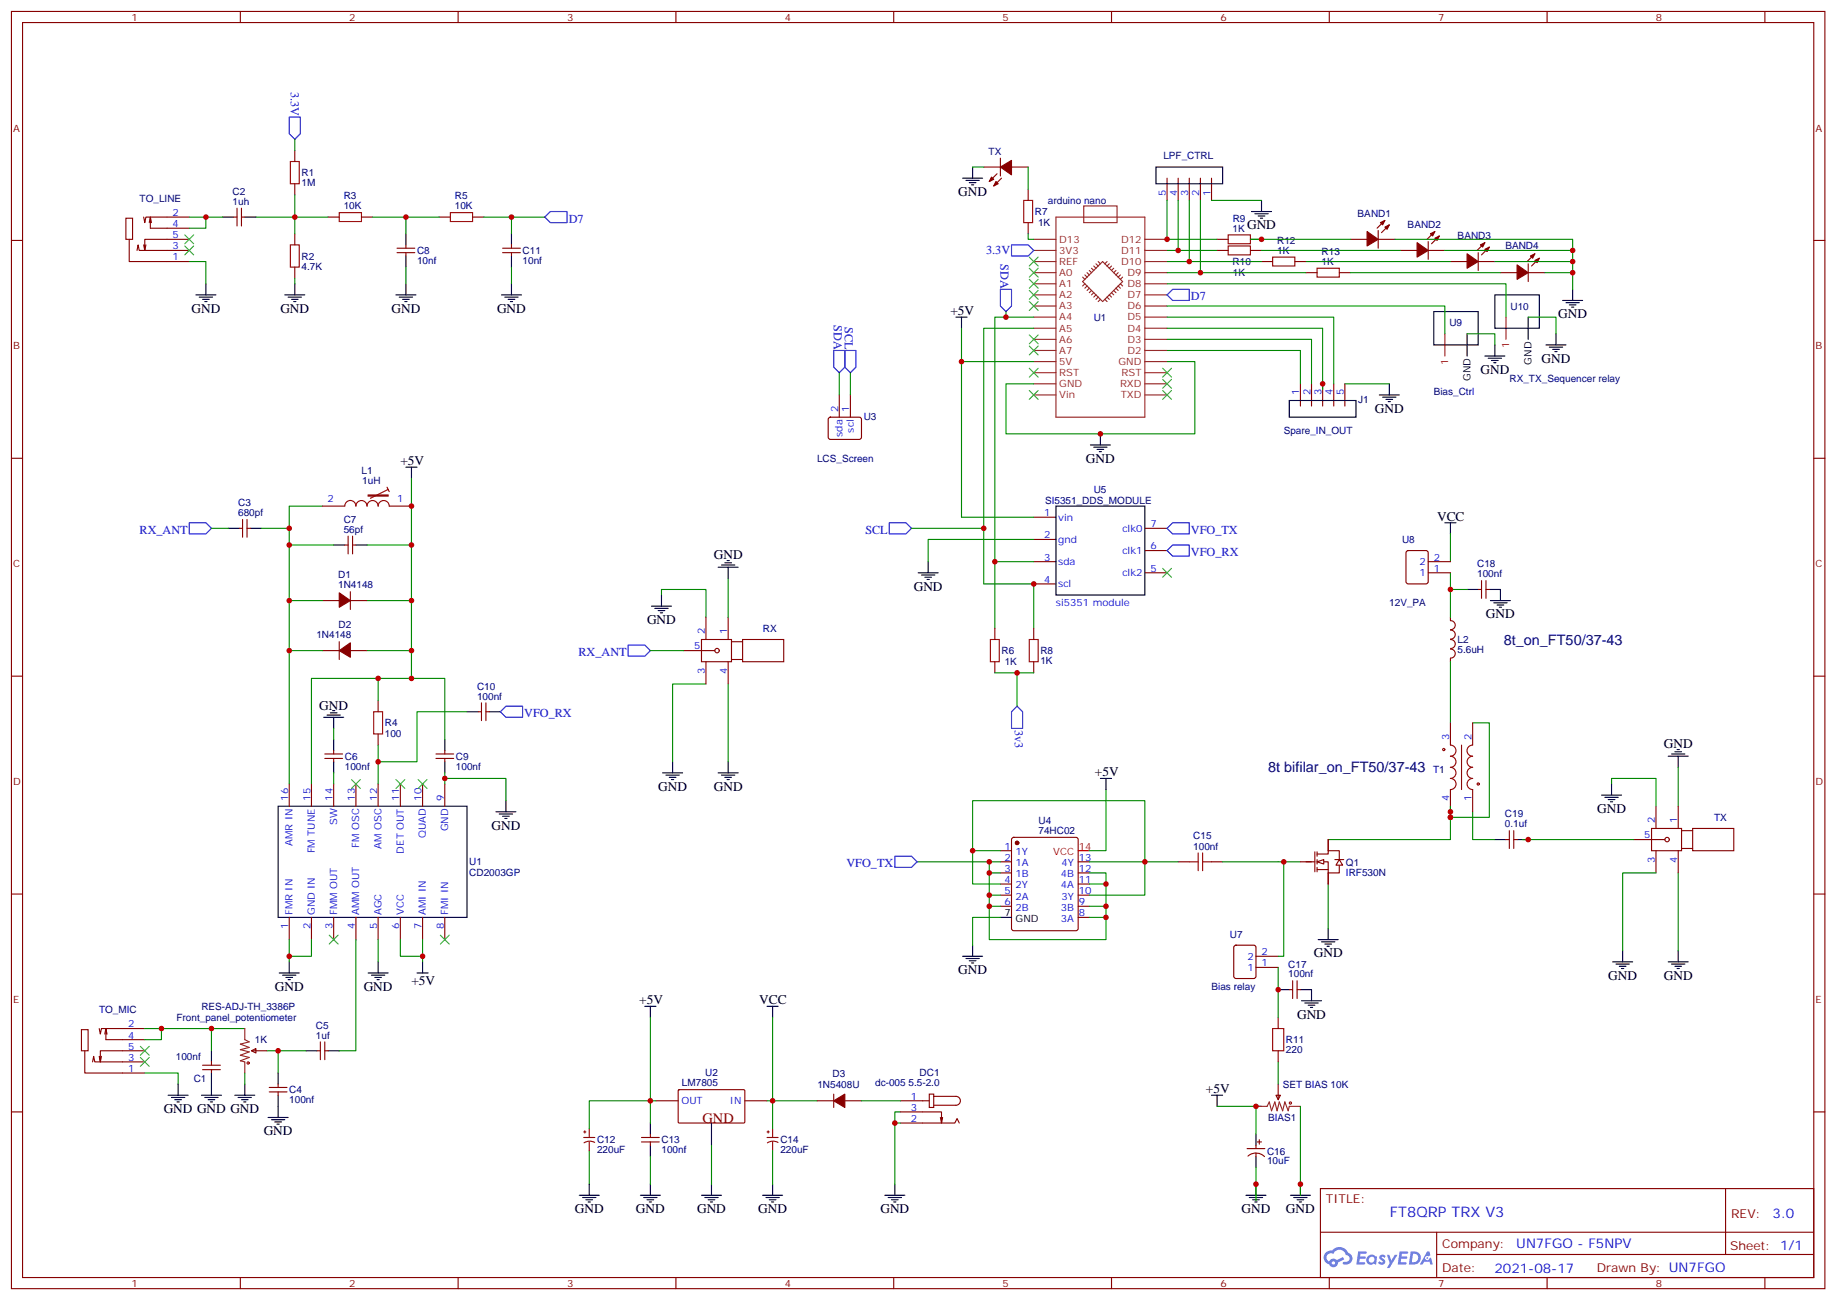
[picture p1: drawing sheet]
<svg xmlns="http://www.w3.org/2000/svg" width="583mm" height="413mm" viewBox="0 0 583 413" stroke-linecap="round" stroke-linejoin="round" font-family="sans-serif">
<g fill="none" stroke="#870000" stroke-width=".35">
<path d="M3.6 3.6h575.8v405.4h-575.8zM7.2 7.2h568.6v398.2h-568.6zM76.3 3.6v3.6M145.5 3.6v3.6M214.6 3.6v3.6M283.7 3.6v3.6M352.9 3.6v3.6M422 3.6v3.6M491.2 3.6v3.6M560.3 3.6v3.6M3.6 76.3h3.6M575.8 76.3h3.6"/>
<path d="M3.6 145.5h3.6M575.8 145.5h3.6M3.6 214.6h3.6M575.8 214.6h3.6M3.6 283.7h3.6M575.8 283.7h3.6M3.6 352.9h3.6M575.8 352.9h3.6M419.2 377.2h156.6v28.2h-156.6zM547.8 377.2v20.9M419.2 391.1h156.5M456.1 398.1h119.6"/>
<path d="M456.1 391.1v14.1M76.3 405.4v3.6M145.5 405.4v3.6M214.6 405.4v3.6M283.7 405.4v3.6M352.9 405.4v3.6M422 405.4v3.6M491.2 405.4v3.6M560.3 405.4v3.6"/>
</g>
<g fill="#5487ff">
<path d="M438.2 398.4a1.22 1.22 0 0 1 1.7 .3l-.4 .5a.47 .47 0 0 0-.3-.4 .47 .47 0 0 0-.5 .2l.1 .3a1.14 1.14 0 0 1 .8 1.7 1.14 1.14 0 0 1-1.9 0l-.2-.2 .5-.5 .7 .4a.29 .29 0 0 0 .3-.3 .29 .29 0 0 0-.2-.3 1.04 1.04 0 0 1-.6-1.7z"/>
<path d="M431.2 397.2h2.4l.3 .1-.2 .5-1.8 .1-.1 .9h1.5l.3 .3-.3 .4h-1.6l-.2 1.1h1.7l.2 .3-.2 .4h-2.6z"/>
<path d="M444.3 397.2l2.7 .1-.1 .5-1.8 .1-.2 .9h1.6l.3 .3-.4 .4h-1.6l-.1 1.1h1.7l.2 .3-.2 .4h-2.6z"/>
<path d="M453.1 397.2h.7l.3 1.2-.6 .3a.69 .69 0 0 0-1 .3 .69 .69 0 0 0 .4 1 .69 .69 0 0 0 .9-.6l.5-.3 .6 2.2h-.8l-.2-.9h-1.8l-.5 .9h-.8z"/>
<path d="M440.3 398.2h.8l.6 1.9 1.1-1.9h.9l-2.6 4.2h-.8l.9-1.5z"/>
<path d="M447.9 397.2l-.6 4.1h1.3a2.11 2.11 0 0 0 2.5-2.1 2.11 2.11 0 0 0-2.5-2zM448.6 397.9a1.43 1.43 0 0 1 1.6 1.6 1.43 1.43 0 0 1-2 1.1z"/>
<path d="M434.2 398.8a1.54 1.54 0 0 0-.1 2.1 1.54 1.54 0 0 0 2.2 .2l.6 .2 .3-2.3-.6-.3a1.49 1.49 0 0 0-2.4 .1zM434.5 399.8a.94 .94 0 0 1 1.8 0 .94 .94 0 0 1-1.8 0z"/>
<path d="M420.9 397.5a2.18 2.18 0 0 0 1.1 3.8 1.44 1.44 0 0 0 1.6 .9 1.44 1.44 0 0 0 1.2-1.5l2-1-.5-.8-1.9 1a1.47 1.47 0 0 0-2.4 .5 1.39 1.39 0 0 1-.7-2 1.39 1.39 0 0 1 2-.5 2.12 2.12 0 0 1 2.2-1.3 2.12 2.12 0 0 1 1.9 1.7 1.14 1.14 0 0 1 1.1 1.4 1.14 1.14 0 0 1-1.7 .8 .43 .43 0 0 0-.5 .3 .43 .43 0 0 0 .4 .5 1.98 1.98 0 0 0 2.5-1.2 1.98 1.98 0 0 0-1.2-2.5 3.1 3.1 0 0 0-5.3-.7l-.9 .1zM422.8 400.8a.55 .55 0 0 1 1.1 0 .55 .55 0 0 1-1.1 0z"/>
<circle cx="453.1" cy="399.3" r=".26"/>
</g>
<g fill="none" stroke="#870000" stroke-width=".35">
<path d="M93.6 47.7v3.6M93.6 58.3v3.5M370.5 56.6v7M374.1 56.6v7M377.6 56.6v7M381.1 56.6v7M384.6 56.6v7M40 69.3h2.1v6.7h-2.1zM41 76v7h19.1M43.5 79.5l.4-1.8 .3 1.8h15.9M45.6 68.9l.4 1.8 .3-1.8h13.8M46.3 77.7l-.3 1.8"/>
<path d="M47.7 68.9l-.3 1.8M48.1 70.7l-.4-1.8v3.5h12.4M60.1 76h-14.1v3.5l-.4-1.8M74.2 68.9h1M75.2 66.1v5.6M76.7 68.9h1M76.7 66.1v5.6M93.6 74.2v3.5M104.2 68.9h3.5M114.8 68.9h3.5M126 78.8h5.7M128.9 77.7v1.1"/>
<path d="M139.5 68.9h3.5M150 68.9h3.6M159.6 78.8h5.6M162.4 77.7v1.1M386.4 79.5h3.5M386.4 76h3.5M397 79.5h3.5M397 76h3.5M428.7 76h5.3M437.6 76h5.2M437.6 73.1v5.7M439.7 70l-2.5 2.4"/>
<path d="M441.1 71.4l-2.5 2.4M444.6 79.5h5.3M453.4 79.5h5.3M453.4 76.7v5.6M455.5 73.5l-2.4 2.5M457 74.9l-2.5 2.5M471.4 77l-2.5 2.5M472.8 78.4l-2.4 2.5M93.6 84.8v3.5M126 80.2h5.7M128.9 80.2v1M159.6 80.2h5.6"/>
<path d="M162.4 80.2v1M400.5 83h3.5M411.1 83h3.5M414.6 86.5h3.5M425.2 86.5h3.5M460.5 83h5.3M469.3 83h5.3M469.3 80.2v5.6M476.4 86.5h5.2M485.2 86.5h5.3M485.2 83.7v5.7M487.3 80.5l-2.5 2.5"/>
<path d="M488.7 82l-2.5 2.4M76 167.7h1M77 164.9v5.6M78.4 167.7h1.1M78.4 164.9v5.6M328.2 164.1h7M328.2 171.2h7M328.2 178.3h7M363.5 174.7h7M363.5 167.7h7M102.4 190.6h5.3M111.2 190.6h5.3"/>
<path d="M111.2 187.8v5.6M328.2 185.3h7M363.5 181.8h7M460.5 195.9v1.1M460.5 197a1.41 1.41 0 0 1 1.5 1.4 1.41 1.41 0 0 1-1.5 1.4M460.5 200a1.41 1.41 0 0 1 1.5 1.4 1.41 1.41 0 0 1-1.5 1.4M102.4 206.5h5.3M107.7 203.7v5.6M111.2 206.5h5.3M460.5 209v1M460.5 206a1.41 1.41 0 0 1 1.5 1.4 1.41 1.41 0 0 1-1.5 1.4M460.5 203a1.41 1.41 0 0 1 1.5 1.4 1.41 1.41 0 0 1-1.5 1.4"/>
<path d="M103.1 239.3h5.7M105.9 238.2v1.1M120.1 222.4v3.5M120.1 232.9v3.6M138.4 239.3h5.6M141.2 238.2v1.1M151.8 225.9h1.1M152.9 223.1v5.6M154.3 223.1v5.6M154.3 225.9h1M460.5 229.4v7.1M467.5 229.4v7.1"/>
<path d="M91.8 248.8v7.1M98.9 248.8v7.1M103.1 240.7h5.7M105.9 240.7v1.1M105.9 248.8v7.1M113 248.8v7.1M120.1 248.8v7.1M127.1 248.8v7.1M134.2 248.8v7.1M138.4 240.7h5.6M141.2 240.7v1.1M141.2 248.8v7.1"/>
<path d="M460.5 250.6v7M467.5 250.6v7M525.7 255.9v7M532.8 255.9v7M317.6 270h3.5M317.6 273.5h3.5M317.6 277h3.5M321.4 266l.4-.3h19.8l.5 .3 .2 .5v28.2l-.2 .5-.5 .2h-19.8l-.5-.3-.2-.4v-28.2zM342.3 273.5h3.5M342.3 277h3.5M374.1 273.5h3.5M384.6 273.5h3.6"/>
<path d="M412.9 273.5h4.5M417.4 270.3v6.4M418.1 273.5h3.6v3.5h3.5v-2.4M418.1 271h3.6v-1h3.5v2.8M418.1 270.3v1.4M418.1 272.8v1.4M418.1 275.3v1.4M418.1 276h3.6M421.7 266.5v3.5M421.7 277v3.6M423.8 272.8h2.8M478.1 266.5h1.1"/>
<path d="M479.2 263.6v5.7M480.6 266.5h1M480.6 263.6v5.7M518.7 266.5h9.9M524.3 262.9h9.6v7.1h-9.6zM525.7 270v7M532.8 270v7M533.9 269.3h3.5M533.9 263.6h3.5M537.4 262.9h13v7.1h-13zM91.8 291.1v7.1M98.9 291.1v7.1"/>
<path d="M105.9 291.1v7.1M113 291.1v7.1M120.1 291.1v7.1M127.1 291.1v7.1M134.2 291.1v7.1M141.2 291.1v7.1M317.6 280.6h3.5M317.6 284.1h3.5M317.6 287.6h3.5M342.3 280.6h3.5M342.3 284.1h3.5M342.3 287.6h3.5"/>
<path d="M342.3 291.1h3.5M25.9 326.8h2.1v6.7h-2.1zM26.9 333.5v7h19.1M29.4 337l.3-1.8 .4 1.8h15.9M31.5 326.4l.4 1.8 .3-1.8h13.8M32.2 335.2l-.3 1.8M33.6 326.4l-.3 1.8M34 328.2l-.4-1.8v3.6h12.4M46 333.5h-14.1v3.5l-.4-1.8M64.3 338.1h5.7M64.3 339.5h5.7M67.1 337v1.1"/>
<path d="M67.1 339.5v1M100.6 333.5h1.1M101.7 330.7v5.6M103.1 333.5h1.1M103.1 330.7v5.6M405.8 322.9v3.5M405.8 333.5v3.5M85.5 345.1h5.6M85.5 346.5h5.6M88.3 344.1v1M88.3 346.5v1.1M206.5 359.9v1.1"/>
<path d="M208.2 349.4h7.1M215.4 346l.3-.2 20.6 .1 .2 .3-.1 10-.3 .2h-20.6l-.2-.3zM236.5 349.4h7M259.4 349.4h5.3M264.7 347.2v4.3M268.2 349.4h5.3M285.9 356.4h17.2l.7-1.4 .8 1.4M285.9 352.9h13v3.5l.4-1.8M285.9 349.4h9.1M295 347.2h1.4v4.3h-1.4zM296.4 347.9h7.1a1.41 1.41 0 0 1 1.4 1.5 1.41 1.41 0 0 1-1.4 1.4h-7.1M298.6 354.6l.3 1.8"/>
<path d="M405.1 347.6h1.4l-.7 1.4zM405.8 344.1v4.9M203.7 361h5.6M203.7 362.4h5.6M206.5 362.4v1.1M395.9 364.5h5.7M396.2 366.9a3.8 3.8 0 0 1 5.3 .2M398.7 363.5v1M398.7 365.9v1.1M399.1 362.4h1.4M399.8 361.7v1.4"/>
<circle cx="529.3" cy="266.5" r=".71"/>
</g>
<g fill="none" stroke="#8c2424" stroke-width=".35">
<path d="M328.2 79.5h7M328.2 76h7M335.2 68.9h28.3v63.5h-28.3zM344.1 65.4h10.5v5.3h-10.5zM363.5 79.5h7M363.5 76h7M328.2 83h7M328.2 86.5h7M328.2 90.1h7M328.2 93.6h7M328.2 97.1h7M343.7 89.4l6.4-6.4 6.3 6.4-6.3 6.3z"/>
<path d="M343.7 87.9l.7 .8M344.4 87.2l.7 .7M344.4 90.1l-.7 .7M345.1 86.5l.7 .7M345.1 90.8l-.7 .7M345.8 85.8l.7 .7M345.8 91.5l-.7 .7M346.5 85.1l.7 .7M346.5 92.2l-.7 .7M347.2 84.4l.7 .7M347.2 92.9l-.7 .7M347.9 83.7l.8 .7"/>
<path d="M347.9 93.6l-.7 .7M348.7 83l.7 .7M348.7 94.3l-.8 .7M349.4 95l-.7 .7M350.8 95l.7 .7M351.5 94.3l.7 .7M351.5 83l-.7 .7M352.2 93.6l.7 .7M352.2 83.7l-.7 .7M352.9 92.9l.7 .7M352.9 84.4l-.7 .7M353.6 92.2l.7 .7"/>
<path d="M353.6 85.1l-.7 .7M354.3 91.5l.7 .7M354.3 85.8l-.7 .7M355 86.5l-.7 .7M355 90.8l.7 .7M355.7 90.1l.7 .7M355.7 87.2l-.7 .7M356.4 87.9l-.7 .8M363.5 83h7M363.5 86.5h7M363.5 90.1h7M363.5 93.6h7"/>
<path d="M363.5 97.1h7M328.2 100.6h7M328.2 104.2h7M328.2 107.7h7M328.2 111.2h7M328.2 114.8h7M328.2 118.3h7M363.5 100.6h7M363.5 104.2h7M363.5 107.7h7M363.5 111.2h7M363.5 114.8h7"/>
<path d="M363.5 118.3h7M328.2 121.8h7M328.2 125.3h7M363.5 121.8h7M363.5 125.3h7M398.7 351.1h3.6l.7-1.4 .7 2.8 1-2.8 .7 2.8 .8-2.8 1 2.8 .7-2.8 1.1 2.8 .3-1.4h3.6"/>
</g>
<g fill="none" stroke="#000" stroke-width=".35">
<path d="M367 53h21.2v5.3h-21.2zM70.7 68.9h3.5M77.7 68.9h3.5M128.9 74.2v3.5M162.4 74.2v3.5M397.3 67.1h6.4M398.4 67.8h4.2M399.5 68.5h2.1M400.2 69.3h.7M400.5 63.6v3.5M62.2 93.6h6.3M63.3 94.3h4.2"/>
<path d="M64.3 95h2.1M65 95.7h.7M65.4 90.1v3.5M90.4 93.6h6.4M91.5 94.3h4.2M92.5 95h2.2M93.2 95.7h.7M93.6 90.1v3.5M125.7 93.6h6.3M126.8 94.3h4.2M127.8 95h2.1M128.5 95.7h.7"/>
<path d="M128.9 81.2v3.6M128.9 90.1v3.5M159.2 93.6h6.4M160.3 94.3h4.2M161.3 95h2.1M162 95.7h.7M162.4 81.2v3.6M162.4 90.1v3.5M455.2 98.9h14.1v10.6h-14.1zM474.6 93.6h14.1v10.6h-14.1zM496.1 95.4h6.4M497.2 96.1h4.2"/>
<path d="M498.2 96.8h2.1M498.9 97.5h.7M499.3 91.8v3.6M303.5 100.6h3.5M305.3 100.6v3.6M465.8 105.9v7.1M471.4 113h6.4M472.5 113.7h4.2M473.5 114.4h2.2M474.2 115.1h.7M474.6 109.5v3.5M485.2 100.6v7.1"/>
<path d="M490.8 109.5h6.4M491.9 110.2h4.2M492.9 110.9h2.2M493.6 111.6h.7M494 105.9v3.6M349.4 137.7v3.5M128.9 148.3h3.5M130.6 148.3v3.5M346.2 141.2h6.3M347.2 141.9h4.3M348.3 142.6h2.1M349 143.3h.7"/>
<path d="M72.4 167.7h3.6M79.5 167.7h3.5M294.7 178.3v3.5M335.2 160.6h28.3v28.2h-28.3zM291.5 181.8h6.4M292.6 182.5h4.2M293.6 183.2h2.1M294.3 183.9h.7M102.8 227.6h6.3M103.8 226.9h4.3M104.9 226.2h2.1M105.6 225.5h.7"/>
<path d="M105.9 227.6v3.6M105.9 234.7v3.5M141.2 234.7v3.5M148.3 225.9h3.5M155.3 225.9h3.6M529.6 240h6.4M530.7 239.3h4.2M531.7 238.6h2.2M532.4 237.9h.8M532.8 240v3.5M88.3 255.9h60v35.2h-60zM105.9 241.8v3.5"/>
<path d="M141.2 241.8v3.5M157.4 257.6h6.4M158.5 258.3h4.2M159.6 259h2.1M160.3 259.8h.7M160.6 254.1v3.5M349.4 247.1h3.5M351.1 247.1v3.5M508.5 252.3h6.3M509.5 253h4.3M510.6 253.8h2.1M511.3 254.5h.7"/>
<path d="M511.6 248.8v3.5M474.6 266.5h3.5M481.6 266.5h3.6M308.8 300v3.5M317.6 291.1h3.5M418.5 298.2h6.4M419.6 298.9h4.2M420.6 299.6h2.1M421.7 294.7v3.5M88.7 308.8h6.3M89.7 309.5h4.2M90.8 310.2h2.1"/>
<path d="M91.5 310.9h.7M91.8 305.3v3.5M116.9 308.8h6.3M117.9 309.5h4.3M119 310.2h2.1M119.7 310.9h.7M120.1 305.3v3.5M132.4 308.8h3.5M134.2 305.3v3.5M204.7 319.4h3.5M206.5 319.4v3.5M243.5 319.4h3.6"/>
<path d="M245.3 319.4v3.5M305.6 303.5h6.4M306.7 304.2h4.2M307.7 304.9h2.1M308.4 305.6h.7M421.3 300.3h.7M512 305.3h6.3M513 306h4.3M514.1 306.7h2.1M514.8 307.4h.7M515.2 301.7v3.6M529.6 305.3h6.4"/>
<path d="M530.7 306h4.2M531.7 306.7h2.2M532.4 307.4h.8M532.8 301.7v3.6M67.1 333.5v3.5M97.1 333.5h3.5M104.2 333.5h3.5M53.4 347.6h6.3M54.4 348.3h4.3M55.5 349h2.1M56.2 349.7h.7M56.6 344.1v3.5"/>
<path d="M64 347.6h6.3M65 348.3h4.3M66.1 349h2.1M66.8 349.7h.7M67.1 340.5v7.1M85.1 354.6h6.4M86.2 355.4h4.2M87.2 356.1h2.2M87.9 356.8h.8M88.3 340.5v3.6M88.3 347.6v7M206.5 356.4v3.5"/>
<path d="M225.9 356.4v7.1M398.7 359.9v3.6M183.9 379.3h6.4M187.1 375.8v3.5M203.3 379.3h6.4M206.5 363.5v3.5M206.5 375.8v3.5M222.7 379.3h6.4M225.9 375.8v3.5M242.1 379.3h6.4M245.3 375.8v3.5M280.9 379.3h6.4"/>
<path d="M284.1 375.8v3.5M395.6 379.3h6.3M398.7 367v3.5M398.7 375.8v3.5M409.7 379.3h6.3M412.9 375.8v3.5M185 380h4.2M186 380.8h2.1M186.7 381.5h.7M204.4 380h4.2M205.4 380.8h2.1M206.1 381.5h.7"/>
<path d="M223.8 380h4.2M224.8 380.8h2.1M225.5 381.5h.7M243.2 380h4.2M244.2 380.8h2.1M244.9 381.5h.7M282 380h4.2M283 380.8h2.2M283.7 381.5h.7M396.6 380h4.3M397.7 380.8h2.1M398.4 381.5h.7"/>
<path d="M410.7 380h4.3M411.8 380.8h2.1M412.5 381.5h.7"/>
</g>
<g fill="none" stroke="#a10000" stroke-width=".35">
<path d="M92.2 51.3h2.8v7h-2.8zM92.2 77.7h2.8v7.1h-2.8zM107.7 67.5h7.1v2.8h-7.1zM143 67.5h7v2.8h-7zM389.9 74.5h7.1v2.9h-7.1zM389.9 78.1h7.1v2.8h-7.1zM404 81.6h7.1v2.8h-7.1zM418.1 85.1h7.1v2.8h-7.1zM118.6 225.9h2.9v7h-2.9zM377.6 273.5h2.8M380.4 270.7v5.6M381.8 273.5h2.8"/>
<path d="M381.8 270.7v5.6M404 326.4h3.6v7.1h-3.6z"/>
<circle cx="409.7" cy="350.1" r=".35"/>
</g>
<path d="M91.8 37.1h3.6v5.3l-1.8 1.8-1.8-1.8zM173 68.9l1.7-1.8h5.3v3.6h-5.3zM321.1 77.7h5.3l1.8 1.8-1.8 1.7h-5.3zM372.3 91.8h5.3v3.6h-5.3l-1.8-1.8zM60.1 165.9h5.3l1.7 1.8-1.7 1.7h-5.3zM370.5 167.7l1.8-1.8h5.3v3.5h-5.3zM372.3 173h5.3v3.5h-5.3l-1.8-1.8zM160.6 224.1h5.3v3.5h-5.3l-1.7-1.7zM284.1 271.7h5.3l1.7 1.8-1.7 1.8h-5.3z" fill="none" stroke="#00f" stroke-width=".35"/>
<g fill="none" stroke="#008700" stroke-width=".35">
<path d="M93.6 44.2v3.5M60.1 68.9h10.6M65.4 68.9v3.5h-5.3M81.2 68.9h23M93.6 61.8v12.4M118.3 68.9h21.2M128.9 68.9v5.3M153.6 68.9h19.4M162.4 68.9v5.3M370.5 63.6v12.4h15.9M374.1 63.6v15.9h-3.6M374.1 79.5h12.3"/>
<path d="M377.6 63.6v19.4h-7.1M381.1 63.6v22.9h-10.6M384.6 63.6h15.9M397 76h31.7M400.5 79.5h44.1M442.8 76h56.5v15.8M458.7 79.5h40.6M60.1 83h5.3v7.1M93.6 88.3v1.8M128.9 84.8v5.3M162.4 84.8v5.3M370.5 90.1h107.6v10.5"/>
<path d="M370.5 97.1h88.2v8.8M377.6 83h22.9M381.1 86.5h33.5M414.6 83h45.9M428.7 86.5h47.7M474.6 83h24.7M490.5 86.5h8.8M305.3 104.2v10.6M328.2 104.2h-15.9v81.1h15.9v14.1M328.2 100.6h-12.4v77.7M328.2 114.8h-22.9v49.3h22.9M370.5 114.8h8.8v22.9h-59.9v-15.9h8.8"/>
<path d="M465.8 105.9h8.8v3.6M485.2 100.6h8.8v5.3M130.6 151.8v63.5h-31.7v33.5M67.1 167.7h5.3M83 167.7h8.8M102.4 160.6h-10.6v88.2M328.2 178.3h-12.4v21.1M328.2 171.2h-33.5v7.1M91.8 190.6h10.6M116.5 190.6h14.1M91.8 206.5h10.6M116.5 206.5h14.1"/>
<path d="M120.1 215.3v7.1M130.6 215.3h10.6v19.4M460.5 210v19.4M105.9 231.2v3.5M120.1 236.5v12.3M148.3 225.9h-15.9v15.9h-12.3M467.5 229.4h5.3v30h-12.3M105.9 245.3v3.5M141.2 247.1h19.4v7M141.2 245.3v3.5M351.1 250.6v19.4h-5.3M460.5 255.9v10.6h-38.8"/>
<path d="M467.5 257.6v8.9h7.1M511.6 248.8v-1.7h14.1v8.8M532.8 243.5v12.4M291.1 273.5h26.5M308.8 270h8.8M314.1 273.5v14.1h3.5M314.1 277h3.5M345.8 277h5.3v21.2h-37v-10.6M345.8 273.5h28.3M388.2 273.5h24.7M483.4 266.5h35.3M525.7 277h-10.5v24.7"/>
<path d="M532.8 277v24.7M91.8 298.2v7.1M98.9 298.2v5.3h-7.1M113 298.2v35.3h-5.3M120.1 298.2v7.1M127.1 298.2v5.3h7.1M134.2 298.2v7.1M314.1 284.1h3.5M317.6 291.1h-8.8v8.9M317.6 280.6h-8.8v-26.5h54.7v30h-17.7M345.8 291.1h5.3M345.8 287.6h5.3"/>
<path d="M345.8 280.6h5.3M421.7 280.6v14.1M46 326.4h31.7M51.3 326.4v3.6h-5.3M67.1 326.4v7.1M84.8 333.5h12.3M88.3 333.5v7M206.5 322.9v26.5h1.7M245.3 322.9v35.3M405.8 337v7.1M46 340.5h10.6v3.6M206.5 356.4v-7h-19.4v8.8"/>
<path d="M243.5 349.4h15.9M273.5 349.4h12.4M284.1 356.4h1.8M285.9 352.9h-1.8v22.9M400.5 351.1h-1.8v8.8M412.9 351.1v28.2M187.1 365.2v10.6M206.5 367v8.8M225.9 363.5v12.3M245.3 365.2v10.6M398.7 370.5v10.6"/>
</g>
<g fill="#870000" stroke="#870000" stroke-width=".35">
<path d="M107.7 188.1l3.5 2.5-3.5 2.1z"/>
<path d="M107.7 206.5l3.5-2.5v4.6z"/>
<path d="M264.7 349.4l3.5-2.2v4.3z"/>
<path d="M439.7 72.1l1.4-.7-.7 1.4z"/>
<path d="M438.3 70.7l1.4-.7-.7 1.4z"/>
<path d="M434 73.5l3.6 2.5-3.6 2.1z"/>
<path d="M455.5 75.6l1.5-.7-.8 1.4z"/>
<path d="M454.1 74.2l1.4-.7-.7 1.4z"/>
<path d="M449.9 77l3.5 2.5-3.5 2.1z"/>
<path d="M471.4 79.1l1.4-.7-.7 1.4z"/>
<path d="M470 77.7l1.4-.7-.7 1.4z"/>
<path d="M465.8 80.5l3.5 2.5-3.5 2.1z"/>
<path d="M487.3 82.7l1.4-.7-.7 1.4z"/>
<path d="M485.9 81.2l1.4-.7-.7 1.5z"/>
<path d="M481.6 84.1l3.6 2.4-3.6 2.2z"/>
<circle cx="322.9" cy="267.5" r=".53"/>
</g>
<g fill="none" stroke="#3c3" stroke-width=".35">
<path d="M58.7 74.5l2.8 2.9M58.7 78.1l2.8 2.8M61.5 74.5l-2.8 2.9M61.5 78.1l-2.8 2.8M326.8 85.1l2.8 2.8M326.8 88.7l2.8 2.8M326.8 92.2l2.8 2.8M326.8 95.7l2.8 2.8M326.8 81.6l2.8 2.8M329.6 85.1l-2.8 2.8M329.6 88.7l-2.8 2.8M329.6 92.2l-2.8 2.8"/>
<path d="M329.6 95.7l-2.8 2.8M329.6 81.6l-2.8 2.8M326.8 106.3l2.8 2.8M326.8 109.8l2.8 2.8M326.8 116.9l2.8 2.8M329.6 109.8l-2.8 2.8M329.6 106.3l-2.8 2.8M329.6 116.9l-2.8 2.8M369.1 116.9l2.8 2.8M371.9 116.9l-2.8 2.8M326.8 123.9l2.8 2.9M329.6 123.9l-2.8 2.9"/>
<path d="M369.1 123.9l2.8 2.9M369.1 120.4l2.8 2.8M371.9 123.9l-2.8 2.9M371.9 120.4l-2.8 2.8M369.1 180.4l2.8 2.8M371.9 180.4l-2.8 2.8M111.6 247.4l2.8 2.8M114.4 247.4l-2.8 2.8M125.7 247.4l2.8 2.8M128.5 247.4l-2.8 2.8M132.8 247.4l2.8 2.8M135.6 247.4l-2.8 2.8"/>
<path d="M104.5 296.8l2.9 2.8M107.4 296.8l-2.9 2.8M139.8 296.8l2.8 2.8M142.6 296.8l-2.8 2.8M44.6 332.1l2.8 2.8M44.6 335.6l2.8 2.8M47.4 332.1l-2.8 2.8M47.4 335.6l-2.8 2.8"/>
</g>
<path d="M458.7 105.9v7.1M478.1 100.6v7.1M342.3 270h3.5" fill="none" stroke="#f00" stroke-width=".35"/>
<g fill="none" stroke="#900" stroke-width=".35">
<path d="M460.5 240a1.76 1.76 0 0 1 1.7 1.8 1.76 1.76 0 0 1-1.7 1.7M460.5 236.5a1.76 1.76 0 0 1 1.7 1.8 1.76 1.76 0 0 1-1.7 1.7M464 236.5v14.1M467.5 236.5a1.76 1.76 0 0 0-1.8 1.8 1.76 1.76 0 0 0 1.8 1.7M467.5 240a1.76 1.76 0 0 0-1.7 1.8 1.76 1.76 0 0 0 1.8 1.7M460.5 243.5a1.76 1.76 0 0 1 1.7 1.8 1.76 1.76 0 0 1-1.7 1.8M460.5 247.1a1.76 1.76 0 0 1 1.8 1.7 1.76 1.76 0 0 1-1.8 1.8M467.5 243.5a1.76 1.76 0 0 0-1.7 1.8 1.76 1.76 0 0 0 1.8 1.8M467.5 247.1a1.76 1.76 0 0 0-1.7 1.7 1.76 1.76 0 0 0 1.8 1.8M185.3 359.2h.7M185.7 358.9v.7M187.1 358.2v2.8"/>
<path d="M243.5 359.2h.7M243.9 358.9v.7M245.3 358.2v2.8M185.3 361h3.5M187.1 362.4v2.8M188.8 362.6l-1.7-.4-1.7 .5M243.5 361h3.6M245.3 362.4v2.8M247 362.6l-1.7-.4-1.7 .5"/>
<circle cx="458.4" cy="237.9" r=".35"/>
<circle cx="469.3" cy="248.8" r=".35"/>
</g>
<g fill="#fff" stroke="#870000" stroke-width=".35">
<path d="M425.2 272.8l1.1 1.8h-2.2z"/>
<path d="M418.1 273.5l2.2-.7v1.4z"/>
</g>
<g fill="none" stroke="#000" stroke-width=".35">
<path d="M305.6 56.6h6.4M306.7 57.3h4.2M307.7 58h2.1M308.4 58.7h.7M308.8 53v3.6M409.3 127.1h21.2v5.3h-21.2zM437.9 125.3h6.4M439 126h4.2M440 126.8h2.1M440.7 127.5h.7M441.1 121.8v3.5M105.9 173h3.6"/>
<path d="M113 173h3.5M229.1 179.3h4.2M230.1 178.6h2.1M230.8 177.9h.7M458.7 165.9h3.5M460.5 165.9v3.5M206.8 192.4h6.4M207.9 193.1h4.2M209 193.8h2.1M209.7 194.5h.7M210 188.8v3.6M228 180h6.4"/>
<path d="M231.2 180v3.6M465.8 187.1h3.5M472.8 187.1h3.6v3.5M473.2 190.6h6.3M474.2 191.3h4.3M475.3 192h2.1M476 192.7h.7M210.4 245.3h6.3M211.4 246h4.3M212.5 246.7h2.1M213.2 247.4h.7M213.5 241.8v3.5"/>
<path d="M228 245.3h6.4M229.1 246h4.2M230.1 246.7h2.1M230.8 247.4h.7M231.2 241.8v3.5M405.8 314.1h3.5M412.9 314.1h3.5v3.5M413.2 317.6h6.4M414.3 318.3h4.2M415.3 319h2.1M416 319.7h.7M74.5 347.6h6.4"/>
<path d="M75.6 348.3h4.2M76.7 349h2.1M77.4 349.7h.7M77.7 344.1v3.5M384.6 347.6h3.6M386.4 347.6v3.5"/>
</g>
<g fill="none" stroke="#008700" stroke-width=".35">
<path d="M308.8 53h3.5M326.4 53v7.1M326.4 74.2v1.8h1.8M319.4 98.9v1.7M266.5 118.3v7M270 118.3v7M370.5 111.2h42.4v10.6M370.5 107.7h45.9v14.1M370.5 104.2h49.4v19.4M370.5 100.6h52.9v21.2M427 121.8h14.1M91.8 173h14.1"/>
<path d="M116.5 173h14.1M289.4 167.7h22.9M460.5 169.4v8.9M210 188.8v-1.7h14.1v8.8M231.2 183.6v12.3M460.5 181.8v14.1M460.5 187.1h5.3M206.5 206.5h10.6M224.1 217.1h-10.6v24.7M231.2 217.1v24.7M315.8 213.5h12.4M322.9 213.5v10.6"/>
<path d="M407.6 273.5v30h-1.8M405.8 307v15.9M77.7 340.5v3.6M386.4 351.1h12.3"/>
</g>
<g fill="none" stroke="#a10000" stroke-width=".35">
<path d="M325 63.6h2.8v7.1h-2.8zM314.4 203h2.9v7h-2.9zM326.8 203h2.8v7h-2.8z"/>
<circle cx="78.8" cy="337.4" r=".35"/>
</g>
<g fill="none" stroke="#870000" stroke-width=".35">
<path d="M312.3 53h5.3M316.5 55.1l-2.4 2.5M317.6 50.2v5.6M318 56.6l-2.5 2.4M321.1 53h5.3M326.4 60.1v3.5M326.4 70.7v3.5M266.5 125.3v7.1M270 125.3v7.1M412.9 121.8v7.1M416.4 121.8v7.1M419.9 121.8v7.1"/>
<path d="M423.4 121.8v7.1M427 121.8v7.1M102.4 160.6h7.1M109.5 173h1M110.5 170.1v5.7M111.9 170.1v5.7M111.9 173h1.1M123.6 160.6h7M453.4 178.3h7.1M224.1 195.9v7.1M231.2 195.9v7.1M315.8 199.4v3.6"/>
<path d="M328.2 199.4v3.6M453.4 181.8h7.1M469.3 187.1h1.1M470.4 184.3v5.6M471.8 184.3v5.6M471.8 187.1h1M217.1 206.5h9.8M222.7 203h9.5v7h-9.5zM224.1 210v7.1M231.2 210v7.1M232.2 209.3h3.6M232.2 203.7h3.6"/>
<path d="M235.8 203h13v7h-13zM315.8 210v3.5M328.2 210v3.5M398.7 307h7.1M398.7 303.5h7.1M409.3 314.1h1.1M410.4 311.3v5.6M411.8 311.3v5.6M411.8 314.1h1.1M79.8 333.5l1.4-.7v1.4zM79.8 333.5h5"/>
<circle cx="227.6" cy="206.5" r=".71"/>
</g>
<path d="M317.6 91.8h3.5v5.3l-1.7 1.8-1.8-1.8zM264.7 111.2h3.5v5.3l-1.7 1.8-1.8-1.8zM268.2 111.2h3.5v5.3l-1.7 1.8-1.8-1.8zM282.3 165.9h5.3l1.8 1.8-1.8 1.7h-5.3zM199.4 204.7h5.3l1.8 1.8-1.8 1.7h-5.3zM322.9 224.1l1.8 1.8v5.3h-3.6v-5.3z" fill="none" stroke="#00f" stroke-width=".35"/>
<path d="M263.2 132.6l.4-.2 9.5 .1 .4 .6-.1 5.9-.6 .5-9.4-.1-.5-.7v-5.6zM446.6 174.9l.5-.2h5.6l.7 .5v9.4l-.4 .7h-5.9l-.7-.4v-9.5zM391.9 300.2l.5-.2h5.6l.7 .4v9.4l-.4 .7-5.9 .1-.7-.5v-9.4z" fill="none" stroke="#600" stroke-width=".35"/>
<g fill="#870000" stroke="#870000" stroke-width=".35">
<path d="M314.8 56.2l.7 .7-1.4 .7z"/>
<path d="M316.2 57.6l.7 .7-1.4 .7z"/>
<path d="M317.6 53l3.5-2.1v4.6z"/>
</g>
<path d="M77.7 326.4v3.6l1.4 .7-2.8 .7 2.8 1-2.8 .7 2.8 .7-2.8 1.1 2.8 .7-2.8 1.1 1.4 .3v3.5" fill="none" stroke="#8c2424" stroke-width=".35"/>
<path d="M116.9 157.1h6.3v.3h-6.3zM122.9 154.6l.7 1.4M123.2 155.3l-5.6 2.9M109.5 160.6a1.76 1.76 0 0 1 1.8-1.8 1.76 1.76 0 0 1 1.7 1.8M113 160.6a1.76 1.76 0 0 1 1.8-1.7 1.76 1.76 0 0 1 1.7 1.7M116.5 160.6a1.76 1.76 0 0 1 1.8-1.7 1.76 1.76 0 0 1 1.8 1.7M120.1 160.6a1.76 1.76 0 0 1 1.7-1.7 1.76 1.76 0 0 1 1.8 1.7" fill="none" stroke="#900" stroke-width=".35"/>
<g fill="#c00">
<circle cx="65.4" cy="68.9" r=".88"/>
<circle cx="93.6" cy="68.9" r=".88"/>
<circle cx="128.9" cy="68.9" r=".88"/>
<circle cx="162.4" cy="68.9" r=".88"/>
<circle cx="349.4" cy="137.7" r=".88"/>
<circle cx="305.3" cy="114.8" r=".88"/>
<circle cx="91.8" cy="190.6" r=".88"/>
<circle cx="91.8" cy="206.5" r=".88"/>
<circle cx="130.6" cy="190.6" r=".88"/>
<circle cx="130.6" cy="206.5" r=".88"/>
<circle cx="91.8" cy="167.7" r=".88"/>
<circle cx="91.8" cy="303.5" r=".88"/>
<circle cx="134.2" cy="303.5" r=".88"/>
<circle cx="51.3" cy="326.4" r=".88"/>
<circle cx="141.2" cy="247.1" r=".88"/>
<circle cx="130.6" cy="215.3" r=".88"/>
<circle cx="120.1" cy="215.3" r=".88"/>
<circle cx="120.1" cy="241.8" r=".88"/>
<circle cx="363.5" cy="273.5" r=".88"/>
<circle cx="308.8" cy="270" r=".88"/>
<circle cx="314.1" cy="273.5" r=".88"/>
<circle cx="314.1" cy="284.1" r=".88"/>
<circle cx="314.1" cy="277" r=".88"/>
<circle cx="314.1" cy="287.6" r=".88"/>
<circle cx="351.1" cy="291.1" r=".88"/>
<circle cx="351.1" cy="287.6" r=".88"/>
<circle cx="351.1" cy="280.6" r=".88"/>
<circle cx="245.3" cy="349.4" r=".88"/>
<circle cx="206.5" cy="349.4" r=".88"/>
<circle cx="284.1" cy="356.4" r=".88"/>
<circle cx="499.3" cy="79.5" r=".88"/>
<circle cx="499.3" cy="83" r=".88"/>
<circle cx="499.3" cy="86.5" r=".88"/>
<circle cx="88.3" cy="333.5" r=".88"/>
<circle cx="67.1" cy="326.4" r=".88"/>
<circle cx="400.5" cy="76" r=".88"/>
<circle cx="370.5" cy="76" r=".88"/>
<circle cx="374.1" cy="79.5" r=".88"/>
<circle cx="377.6" cy="83" r=".88"/>
<circle cx="381.1" cy="86.5" r=".88"/>
<circle cx="460.5" cy="259.4" r=".88"/>
<circle cx="398.7" cy="375.8" r=".88"/>
<circle cx="412.9" cy="375.8" r=".88"/>
<circle cx="485.2" cy="266.5" r=".88"/>
<circle cx="398.7" cy="351.1" r=".88"/>
<circle cx="407.6" cy="273.5" r=".88"/>
<circle cx="328.2" cy="185.3" r=".88"/>
<circle cx="315.8" cy="178.3" r=".88"/>
<circle cx="322.9" cy="213.5" r=".88"/>
<circle cx="419.9" cy="121.8" r=".88"/>
<circle cx="319.4" cy="100.6" r=".88"/>
<circle cx="312.3" cy="167.7" r=".88"/>
<circle cx="460.5" cy="257.6" r=".88"/>
<circle cx="460.5" cy="187.1" r=".88"/>
<circle cx="405.8" cy="314.1" r=".88"/>
<circle cx="130.6" cy="160.6" r=".88"/>
<circle cx="130.6" cy="173" r=".88"/>
<circle cx="91.8" cy="173" r=".88"/>
</g>
<g font-size="4.6" fill="#000080">
<text x="477.4" y="204.7">8t_on_FT50/37-43</text>
<text x="402.6" y="245.2">8t bifilar_on_FT50/37-43</text>
</g>
<text font-size="4.6" fill="#800" x="223" y="356.4">GND</text>
<text font-size="4.6" fill="#00f" x="441.3" y="386.3">FT8QRP TRX V3</text>
<g font-size="4.2">
<text x="304.2" y="62.2">GND</text>
<text x="395.9" y="72.8">GND</text>
<text x="60.8" y="99.2">GND</text>
<text x="89" y="99.2">GND</text>
<text x="124.3" y="99.2">GND</text>
<text x="157.8" y="99.2">GND</text>
<text x="301.7" y="99.9">+5V</text>
<text x="494.7" y="101">GND</text>
<text x="470" y="118.6">GND</text>
<text x="489.4" y="115.1">GND</text>
<text x="436.5" y="131">GND</text>
<text x="127.1" y="147.6">+5V</text>
<text x="344.8" y="146.9">GND</text>
<text x="456.2" y="165.2">VCC</text>
<text x="226.6" y="177.6">GND</text>
<text x="290.1" y="187.4">GND</text>
<text x="471.8" y="196.3">GND</text>
<text x="205.4" y="198">GND</text>
<text x="101.4" y="225.2">GND</text>
<text x="528.2" y="237.5">GND</text>
<text x="209" y="250.9">GND</text>
<text x="226.6" y="250.9">GND</text>
<text x="347.6" y="246.3">+5V</text>
<text x="507" y="258">GND</text>
<text x="156" y="263.3">GND</text>
<text x="417.1" y="303.8">GND</text>
<text x="304.2" y="309.1">GND</text>
<text x="510.6" y="310.9">GND</text>
<text x="528.2" y="310.9">GND</text>
<text x="87.2" y="314.4">GND</text>
<text x="115.5" y="314.4">GND</text>
<text x="130.6" y="312.7">+5V</text>
<text x="203" y="318.7">+5V</text>
<text x="241.1" y="318.7">VCC</text>
<text x="411.8" y="323.3">GND</text>
<text x="382.9" y="346.9">+5V</text>
<text x="52" y="353.2">GND GND GND</text>
<text x="83.7" y="360.3">GND</text>
<text x="182.5" y="385">GND</text>
<text x="201.9" y="385">GND</text>
<text x="221.3" y="385">GND</text>
<text x="240.7" y="385">GND</text>
<text x="279.5" y="385">GND</text>
<text x="394.2" y="385">GND</text>
<text x="408.3" y="385">GND</text>
</g>
<g font-size="4.2" fill="#00f">
<text x="562.8" y="386.4">3.0</text>
<text x="481.4" y="396">UN7FGO - F5NPV</text>
<text x="474.5" y="403.9">2021-08-17</text>
</g>
<g font-size="3.9" fill="#00f">
<text x="92.4" y="29.1" transform="rotate(90 92.4 29.1)">3.3V</text>
<text x="180.6" y="70.7">D7</text>
<text x="313.1" y="80.7">3.3V</text>
<text x="317.6" y="83.8" transform="rotate(90 317.6 83.8)">SDA</text>
<text x="378.1" y="95.4">D7</text>
<text x="264.7" y="103.2" transform="rotate(90 264.7 103.2)">SDA</text>
<text x="268.2" y="103.8" transform="rotate(90 268.2 103.8)">SCL</text>
<text x="44.3" y="169.4">RX_ANT</text>
<text x="274.7" y="169.4">SCL</text>
<text x="378.1" y="169.4">VFO_TX</text>
<text x="378.1" y="176.5">VFO_RX</text>
<text x="183.6" y="208.2">RX_ANT</text>
<text x="166.4" y="227.6">VFO_RX</text>
<text x="322.2" y="231.7" transform="rotate(90 322.2 231.7)">3v3</text>
<text x="268.7" y="275.3">VFO_TX</text>
</g>
<g font-size="3.9" fill="#800">
<text x="421" y="381.8">TITLE:</text>
<text x="549.6" y="386.5">REV:</text>
<text x="457.9" y="396">Company:</text>
<text x="549.2" y="396.6">Sheet: 1/1</text>
<text x="457.9" y="403.7">Date:</text>
<text x="506.9" y="403.8">Drawn By: UN7FGO</text>
</g>
<g font-size="3.2" fill="#800">
<text x="41.7" y="6.6">1</text>
<text x="110.9" y="6.6">2</text>
<text x="180" y="6.6">3</text>
<text x="249.2" y="6.6">4</text>
<text x="318.3" y="6.6">5</text>
<text x="387.5" y="6.6">6</text>
<text x="456.6" y="6.6">7</text>
<text x="525.7" y="6.6">8</text>
<text x="4.2" y="41.7">A</text>
<text x="576.4" y="41.7">A</text>
<text x="4.2" y="110.9">B</text>
<text x="576.4" y="110.9">B</text>
<text x="4.2" y="180">C</text>
<text x="576.4" y="180">C</text>
<text x="4.2" y="249.2">D</text>
<text x="576.4" y="249.2">D</text>
<text x="4.2" y="318.3">E</text>
<text x="576.4" y="318.3">E</text>
<text x="41.7" y="408.4">1</text>
<text x="110.9" y="408.4">2</text>
<text x="180" y="408.4">3</text>
<text x="249.2" y="408.4">4</text>
<text x="318.3" y="408.4">5</text>
<text x="387.5" y="408.4">6</text>
<text x="456.6" y="408.4">7</text>
<text x="525.7" y="408.4">8</text>
</g>
<g font-size="3.2" fill="#000080">
<text x="313.9" y="49.1">TX</text>
<text x="369.3" y="50.6">LPF_CTRL</text>
<text x="95.7" y="59.2">1M</text>
<text x="95.7" y="55.9">R1</text>
<text x="44.3" y="64">TO_LINE</text>
<text x="73.8" y="65">1uh</text>
<text x="73.9" y="61.9">C2</text>
<text x="109.1" y="63.3">R3</text>
<text x="144.4" y="63.3">R5</text>
<text x="332.7" y="64.7">arduino nano</text>
<text x="109.1" y="66.4">10K</text>
<text x="144.4" y="66.4">10K</text>
<text x="328.5" y="68.2">R7</text>
<text x="329.6" y="71.7">1K</text>
<text x="391.4" y="70.3">R9</text>
<text x="431" y="68.9">BAND1</text>
<text x="391.3" y="73.5">1K</text>
<text x="405.5" y="77.4">R12</text>
<text x="446.9" y="72.4">BAND2</text>
<text x="462.8" y="76">BAND3</text>
<text x="95.7" y="82.4">R2</text>
<text x="132.4" y="83.8">10nf</text>
<text x="132.4" y="80.6">C8</text>
<text x="165.9" y="83.8">10nf</text>
<text x="165.9" y="80.6">C11</text>
<text x="405.5" y="80.5">1K</text>
<text x="419.6" y="80.9">R13</text>
<text x="477.9" y="78.9">BAND4</text>
<text x="95.7" y="85.6">4.7K</text>
<text x="391.3" y="84.1">R10</text>
<text x="391.4" y="87.7">1K</text>
<text x="419.6" y="84.1">1K</text>
<text x="347.2" y="101.8">U1</text>
<text x="479.5" y="98.3">U10</text>
<text x="460.1" y="103.6">U9</text>
<text x="455.2" y="125.3">Bias_Ctrl</text>
<text x="479.3" y="121.2">RX_TX_Sequencer relay</text>
<text x="431.2" y="127.9">J1</text>
<text x="274.2" y="133.3">U3</text>
<text x="407.6" y="137.7">Spare_IN_OUT</text>
<text x="259.4" y="146.5">LCS_Screen</text>
<text x="114.8" y="150.4">L1</text>
<text x="115" y="153.6">1uH</text>
<text x="75.6" y="160.7">C3</text>
<text x="331.8" y="159.9">SI5351_DDS_MODULE</text>
<text x="347.2" y="156.4">U5</text>
<text x="75.6" y="163.8">680pf</text>
<text x="109.1" y="166">C7</text>
<text x="109.1" y="169.1">56pf</text>
<text x="445.1" y="172.3">U8</text>
<text x="107.4" y="183.6">D1</text>
<text x="469" y="183.2">100nf</text>
<text x="469" y="180.1">C18</text>
<text x="107.4" y="186.7">1N4148</text>
<text x="441.1" y="192.4">12V_PA</text>
<text x="100.5" y="202.6">1N4148</text>
<text x="107.5" y="199.4">D2</text>
<text x="242.2" y="200.6">RX</text>
<text x="318" y="207.5">R6</text>
<text x="330.3" y="207.5">R8</text>
<text x="462.7" y="207.3">5.6uH</text>
<text x="462.7" y="204.1">L2</text>
<text x="319" y="211.1">1K</text>
<text x="330.3" y="210.7">1K</text>
<text x="151.5" y="218.9">C10</text>
<text x="151.5" y="222">100nf</text>
<text x="122.2" y="233.8">100</text>
<text x="122.2" y="230.5">R4</text>
<text x="109.5" y="244.3">100nf</text>
<text x="109.5" y="241.1">C6</text>
<text x="144.7" y="244.3">100nf</text>
<text x="144.7" y="241.1">C9</text>
<text x="455" y="245.3">T1</text>
<text x="329.7" y="261.5">U4</text>
<text x="477.8" y="262.6">0.1uf</text>
<text x="477.8" y="259.3">C19</text>
<text x="544.2" y="260.6">TX</text>
<text x="329.7" y="264.7">74HC02</text>
<text x="378.8" y="269.6">100nf</text>
<text x="378.8" y="266.3">C15</text>
<text x="149" y="274.6">U1</text>
<text x="427.3" y="274.7">Q1</text>
<text x="149" y="277.9">CD2003GP</text>
<text x="427.3" y="278.1">IRF530N</text>
<text x="390.4" y="297.6">U7</text>
<text x="409" y="310.2">100nf</text>
<text x="409" y="307.1">C17</text>
<text x="384.6" y="314.1">Bias relay</text>
<text x="31.4" y="321.5">TO_MIC</text>
<text x="63.9" y="320.5">RES-ADJ-TH_3386P</text>
<text x="56" y="324.1">Front_panel_potentiometer</text>
<text x="100.3" y="329.6">1uf</text>
<text x="100.3" y="326.5">C5</text>
<text x="80.9" y="331.1">1K</text>
<text x="408.3" y="334.3">220</text>
<text x="408.3" y="331.1">R11</text>
<text x="55.8" y="336.4">100nf</text>
<text x="223.9" y="341.6">U2</text>
<text x="264.4" y="341.7">D3</text>
<text x="292" y="341.6">DC1</text>
<text x="61.5" y="343.5">C1</text>
<text x="91.8" y="346.9">C4</text>
<text x="216.5" y="344.8">LM7805</text>
<text x="259.5" y="345.2">1N5408U</text>
<text x="277.8" y="344.8">dc-005 5.5-2.0</text>
<text x="407.3" y="345.2">SET BIAS 10K</text>
<text x="91.8" y="350.2">100nf</text>
<text x="402.6" y="355.6">BIAS1</text>
<text x="189.5" y="362.8">C12</text>
<text x="210" y="362.8">C13</text>
<text x="247.8" y="362.8">C14</text>
<text x="189.5" y="366">220uF</text>
<text x="210" y="366.1">100nf</text>
<text x="247.8" y="366">220uF</text>
<text x="402.3" y="369.5">10uF</text>
<text x="402.3" y="366.4">C16</text>
</g>
<g font-size="3.2" fill="#00f">
<text x="370.2" y="62.1" transform="rotate(-90 370.2 62.1)">5</text>
<text x="373.7" y="62.1" transform="rotate(-90 373.7 62.1)">4</text>
<text x="377.2" y="62.1" transform="rotate(-90 377.2 62.1)">3</text>
<text x="380.8" y="62.1" transform="rotate(-90 380.8 62.1)">2</text>
<text x="384.3" y="62.1" transform="rotate(-90 384.3 62.1)">1</text>
<text x="54.8" y="68.5">2</text>
<text x="54.8" y="72.1">4</text>
<text x="54.8" y="75.6">5</text>
<text x="54.8" y="79.1">3</text>
<text x="54.8" y="82.7">1</text>
<text x="412.5" y="125.3" transform="rotate(-90 412.5 125.3)">1</text>
<text x="416" y="125.3" transform="rotate(-90 416 125.3)">2</text>
<text x="419.6" y="125.3" transform="rotate(-90 419.6 125.3)">3</text>
<text x="423.1" y="125.3" transform="rotate(-90 423.1 125.3)">4</text>
<text x="426.6" y="125.3" transform="rotate(-90 426.6 125.3)">5</text>
<text x="266.1" y="130.6" transform="rotate(-90 266.1 130.6)">2</text>
<text x="269.6" y="130.6" transform="rotate(-90 269.6 130.6)">1</text>
<text x="271" y="137.3" transform="rotate(-90 271 137.3)">scl</text>
<text x="267.5" y="138.6" transform="rotate(-90 267.5 138.6)">sda</text>
<text x="103.9" y="159.2">2</text>
<text x="126" y="159.2">1</text>
<text x="331.5" y="163.8">1</text>
<text x="336" y="165.2">vin</text>
<text x="365.2" y="167.3">7</text>
<text x="331.5" y="170.9">2</text>
<text x="336" y="172.3">gnd</text>
<text x="356.3" y="168.7">clk0</text>
<text x="331.5" y="177.9">3</text>
<text x="336" y="179.3">sda</text>
<text x="356.3" y="175.8">clk1</text>
<text x="365.2" y="174.4">6</text>
<text x="450.7" y="179.3">2</text>
<text x="455.2" y="177.9">2</text>
<text x="331.5" y="185">4</text>
<text x="356.3" y="182.8">clk2</text>
<text x="365.2" y="181.4">5</text>
<text x="450.7" y="182.8">1</text>
<text x="455.2" y="181.4">1</text>
<text x="336" y="186.4">scl</text>
<text x="335.2" y="192.4">si5351 module</text>
<text x="223.8" y="201.2" transform="rotate(-90 223.8 201.2)">2</text>
<text x="230.8" y="201.2" transform="rotate(-90 230.8 201.2)">1</text>
<text x="220.3" y="206.1">5</text>
<text x="223.8" y="213.8" transform="rotate(-90 223.8 213.8)">3</text>
<text x="230.8" y="213.8" transform="rotate(-90 230.8 213.8)">4</text>
<text x="460.1" y="234.7" transform="rotate(-90 460.1 234.7)">3</text>
<text x="467.2" y="234.7" transform="rotate(-90 467.2 234.7)">2</text>
<text x="91.5" y="254.1" transform="rotate(-90 91.5 254.1)">16</text>
<text x="98.5" y="254.1" transform="rotate(-90 98.5 254.1)">15</text>
<text x="105.6" y="254.1" transform="rotate(-90 105.6 254.1)">14</text>
<text x="112.6" y="254.1" transform="rotate(-90 112.6 254.1)">13</text>
<text x="119.7" y="254.1" transform="rotate(-90 119.7 254.1)">12</text>
<text x="126.8" y="254.1" transform="rotate(-90 126.8 254.1)">11</text>
<text x="133.8" y="254.1" transform="rotate(-90 133.8 254.1)">10</text>
<text x="140.9" y="254.1" transform="rotate(-90 140.9 254.1)">9</text>
<text x="460.1" y="254.4" transform="rotate(-90 460.1 254.4)">4</text>
<text x="467.2" y="254.4" transform="rotate(-90 467.2 254.4)">1</text>
<text x="107" y="261.9" transform="rotate(-90 107 261.9)">SW</text>
<text x="142.3" y="263.9" transform="rotate(-90 142.3 263.9)">GND</text>
<text x="525.4" y="261.2" transform="rotate(-90 525.4 261.2)">2</text>
<text x="532.4" y="261.2" transform="rotate(-90 532.4 261.2)">1</text>
<text x="92.9" y="268.4" transform="rotate(-90 92.9 268.4)">AMR IN</text>
<text x="114.1" y="269.1" transform="rotate(-90 114.1 269.1)">FM OSC</text>
<text x="121.1" y="269.4" transform="rotate(-90 121.1 269.4)">AM OSC</text>
<text x="135.2" y="266" transform="rotate(-90 135.2 266)">QUAD</text>
<text x="318.9" y="269.6">1</text>
<text x="522" y="266.1">5</text>
<text x="99.9" y="270.8" transform="rotate(-90 99.9 270.8)">FM TUNE</text>
<text x="128.2" y="270.9" transform="rotate(-90 128.2 270.9)">DET OUT</text>
<text x="318.9" y="273.2">2</text>
<text x="322.4" y="271.4">1Y</text>
<text x="322.4" y="274.9">1A</text>
<text x="337" y="274.9">4Y</text>
<text x="342.5" y="273.2">13</text>
<text x="525.4" y="273.8" transform="rotate(-90 525.4 273.8)">3</text>
<text x="532.4" y="273.8" transform="rotate(-90 532.4 273.8)">4</text>
<text x="318.9" y="276.7">3</text>
<text x="318.9" y="280.2">4</text>
<text x="322.4" y="278.4">1B</text>
<text x="322.4" y="282">2Y</text>
<text x="336.8" y="278.4">4B</text>
<text x="336.8" y="282">4A</text>
<text x="342.5" y="280.2">11</text>
<text x="342.5" y="276.7">12</text>
<text x="318.9" y="283.7">5</text>
<text x="318.9" y="287.3">6</text>
<text x="322.4" y="285.5">2A</text>
<text x="337" y="285.5">3Y</text>
<text x="342.5" y="287.3">9</text>
<text x="342.5" y="283.7">10</text>
<text x="92.9" y="290.4" transform="rotate(-90 92.9 290.4)">FMR IN</text>
<text x="99.9" y="290.4" transform="rotate(-90 99.9 290.4)">GND IN</text>
<text x="107" y="290.4" transform="rotate(-90 107 290.4)">FMM OUT</text>
<text x="114.1" y="290.4" transform="rotate(-90 114.1 290.4)">AMM OUT</text>
<text x="121.1" y="290.4" transform="rotate(-90 121.1 290.4)">AGC</text>
<text x="128.2" y="290.4" transform="rotate(-90 128.2 290.4)">VCC</text>
<text x="135.2" y="290.4" transform="rotate(-90 135.2 290.4)">AMI IN</text>
<text x="142.3" y="290.4" transform="rotate(-90 142.3 290.4)">FMI IN</text>
<text x="322.4" y="289">2B</text>
<text x="336.8" y="289">3B</text>
<text x="336.8" y="292.6">3A</text>
<text x="342.5" y="290.8">8</text>
<text x="91.5" y="294.9" transform="rotate(-90 91.5 294.9)">1</text>
<text x="98.5" y="294.9" transform="rotate(-90 98.5 294.9)">2</text>
<text x="105.6" y="294.9" transform="rotate(-90 105.6 294.9)">3</text>
<text x="112.6" y="294.9" transform="rotate(-90 112.6 294.9)">4</text>
<text x="119.7" y="294.9" transform="rotate(-90 119.7 294.9)">5</text>
<text x="126.8" y="294.9" transform="rotate(-90 126.8 294.9)">6</text>
<text x="133.8" y="294.9" transform="rotate(-90 133.8 294.9)">7</text>
<text x="140.9" y="294.9" transform="rotate(-90 140.9 294.9)">8</text>
<text x="396" y="304.6">2</text>
<text x="400.5" y="303.1">2</text>
<text x="396" y="308.1">1</text>
<text x="400.5" y="306.7">1</text>
<text x="40.7" y="326.1">2</text>
<text x="40.7" y="329.6">4</text>
<text x="40.7" y="333.1">5</text>
<text x="40.7" y="336.7">3</text>
<text x="40.7" y="340.2">1</text>
<text x="216.4" y="350.4">OUT</text>
<text x="231.7" y="350.4">IN</text>
<text x="289.1" y="349">1</text>
<text x="289.1" y="352.5">3</text>
<text x="289.1" y="356.1">2</text>
</g>
<g font-size="3.2" fill="#8d2323">
<text x="336.3" y="77">D13</text>
<text x="355.9" y="77">D12</text>
<text x="336.3" y="80.5">3V3</text>
<text x="355.9" y="80.5">D11</text>
<text x="336.3" y="87.6">A0</text>
<text x="336.3" y="84.1">REF</text>
<text x="355.9" y="84.1">D10</text>
<text x="357.9" y="87.6">D9</text>
<text x="336.3" y="94.7">A2</text>
<text x="336.3" y="91.1">A1</text>
<text x="357.9" y="91.1">D8</text>
<text x="357.9" y="94.7">D7</text>
<text x="336.3" y="101.7">A4</text>
<text x="336.3" y="98.2">A3</text>
<text x="357.9" y="98.2">D6</text>
<text x="357.9" y="101.7">D5</text>
<text x="336.3" y="105.2">A5</text>
<text x="357.9" y="105.2">D4</text>
<text x="336.3" y="112.3">A7</text>
<text x="336.3" y="108.8">A6</text>
<text x="357.9" y="108.8">D3</text>
<text x="357.9" y="112.3">D2</text>
<text x="336.3" y="119.3">RST</text>
<text x="336.3" y="115.8">5V</text>
<text x="355.1" y="115.8">GND</text>
<text x="356.1" y="119.3">RST</text>
<text x="336.3" y="122.9">GND</text>
<text x="355.6" y="122.9">RXD</text>
<text x="336.3" y="126.4">Vin</text>
<text x="355.8" y="126.4">TXD</text>
</g>
<g font-size="3.2" fill="#f00">
<text x="479.2" y="110.4" transform="rotate(-90 479.2 110.4)">1</text>
<text x="459.8" y="115.7" transform="rotate(-90 459.8 115.7)">1</text>
<text x="342.5" y="269.6">14</text>
<text x="334.4" y="271.4">VCC</text>
</g>
<g font-size="3.2">
<text x="486.2" y="115.7" transform="rotate(-90 486.2 115.7)">GND</text>
<text x="466.8" y="121" transform="rotate(-90 466.8 121)">GND</text>
<text x="318.9" y="290.8">7</text>
<text x="322.4" y="292.6">GND</text>
</g>
</svg>
